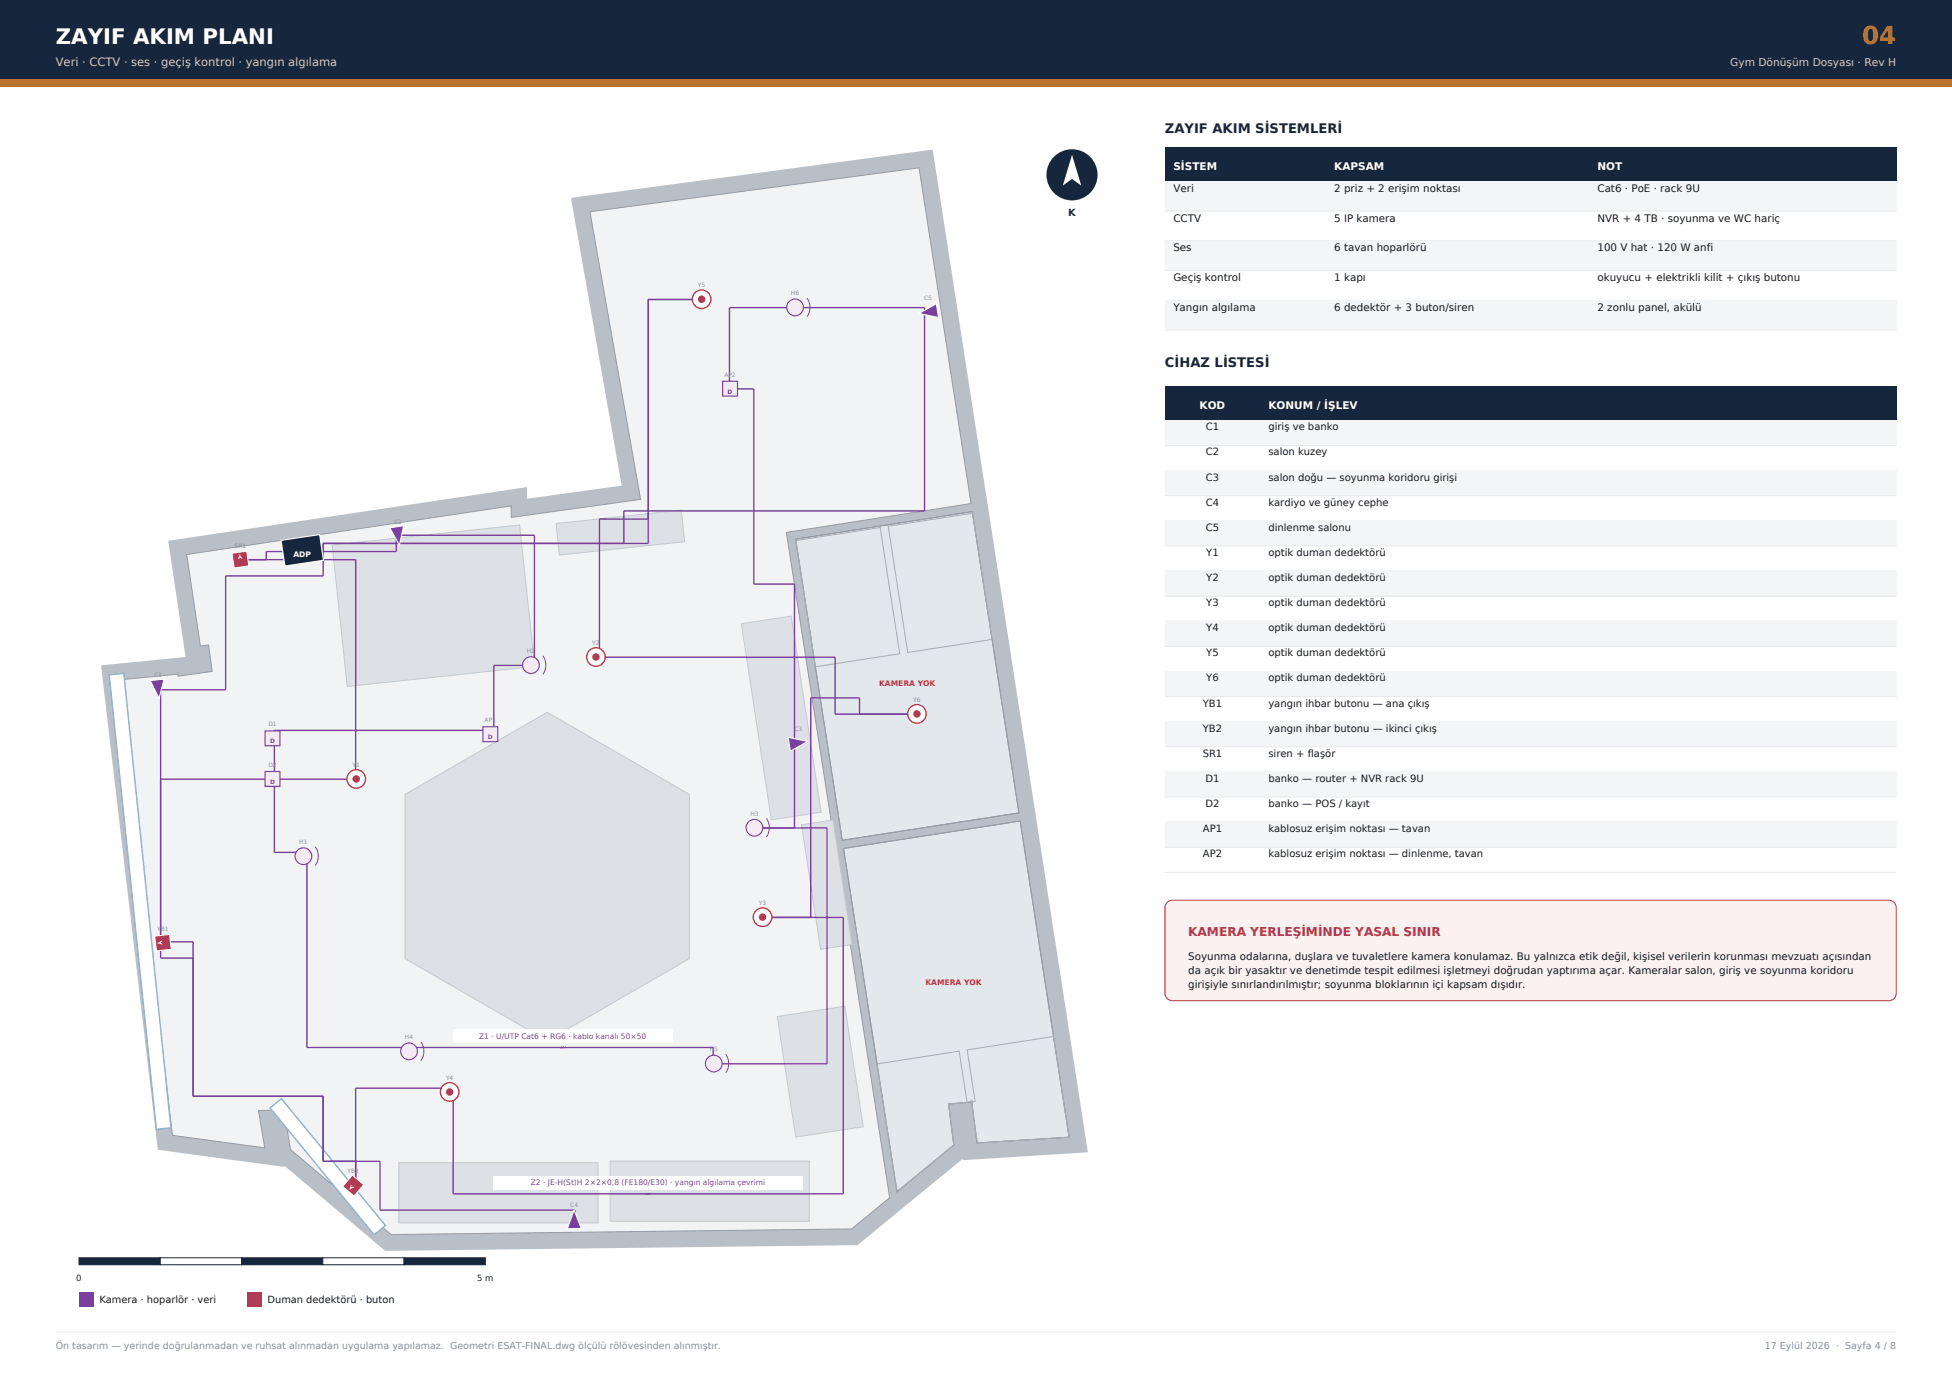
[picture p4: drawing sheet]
<svg xmlns="http://www.w3.org/2000/svg" width="420mm" height="297mm" viewBox="0 0 420 297" stroke-linecap="round" stroke-linejoin="round" font-family="sans-serif">
<path d="M0 0h420v17h-420z" fill-rule="evenodd" fill="#16273d"/>
<path d="M0 17h420v1.6h-420z" fill-rule="evenodd" fill="#b87333"/>
<path d="M12 286.5h396" fill="none" stroke="#e7e9ec" stroke-width=".22"/>
<path d="M40.2 119.3l69.8-10.5v2.5l27.8-3.9-10.9-61.9 70.8-9.4 11.2 72.2-39.7 6.2 22.2 143.1-8.2 6.7-99.1 1.2-21.6-18.3-1.4-8.5-5.5 .1 1.4 8.1-19.9-2.7-11.5-98 12.7-1.2 .1 .4 7.3-1-.8-5.7-1.8 .2z" fill-rule="evenodd" fill="#f1f3f5"/>
<g fill="#e3e8ec">
<path d="M171.2 116l38-6 10 64.8-38 5.9z" fill-rule="evenodd"/>
<path d="M181.5 182.5l38-5.9 10.5 68-19.8 1.2-1.1-8.8-5 .4 1.1 8.9-12.2 10z" fill-rule="evenodd"/>
</g>
<path d="M36.2 116.3l77.2-11.5v2.5l20.4-2.9-10.9-61.8 77.8-10.4 33.4 215.6-26.9 1.7-.1-.3-22.6 18.6-101.6 1.2-21.8-18.3 .1 .3-27.2-3.7-12.3-104.2 18.2-1.8zM181.5 182.5l11.5 73.8 12.2-10-1.1-8.9 5-.4 1.1 8.8 19.8-1.2-10.5-68zM40.2 119.3l2.9 19.6 1.8-.2 .8 5.7-7.3 1-.1-.4-12.7 1.2 11.5 98 19.9 2.7-1.4-8.1 5.5-.1 1.4 8.5 21.6 18.3 99.1-1.2 8.2-6.7-22.2-143.1 39.7-6.2-11.2-72.2-70.8 9.4 10.9 61.9-27.8 3.9v-2.5zM171.2 116l10 64.7 38-5.9-10-64.8z" fill-rule="evenodd" fill="#b9bfc7"/>
<path d="M40.2 119.3l69.8-10.5v2.5l27.8-3.9-10.9-61.9 70.8-9.4 11.2 72.2-39.7 6.2 22.2 143.1-8.2 6.7-99.1 1.2-21.6-18.3-1.4-8.5-5.5 .1 1.4 8.1-19.9-2.7-11.5-98 12.7-1.2 .1 .4 7.3-1-.8-5.7-1.8 .2zM171.2 116l38-6 10 64.8-38 5.9zM181.5 182.5l38-5.9 10.5 68-19.8 1.2-1.1-8.8-5 .4 1.1 8.9-12.2 10z" fill="none" stroke="#949ba4" stroke-width=".22"/>
<path d="M171.2 116.3l18.2-2.9 4.2 27.2-18.2 2.8zM191.1 113.2l18.2-2.8 4.2 27.1-18.2 2.8zM188.7 228.8l17.7-2.7 1.7 11-4 .3 1.1 8.9-11.7 9.6-.6 .1zM208.1 225.8l18.6-2.9 3.3 21.7-19.7 1.2-1.3-9.2 .4 .3h.4z" fill="none" stroke="#a8aeb6" stroke-width=".22"/>
<g fill="#fff" stroke="#8fb4d2" stroke-width=".32">
<path d="M23.5 145.1l3.1-.3 10.2 97.7-3.2 .4z" fill-rule="evenodd"/>
<path d="M58.1 238.3l2.5-2 22.3 27.3-2.4 2z" fill-rule="evenodd"/>
</g>
<g fill="#dde1e6" stroke="#c3c9d0" stroke-width=".22">
<path d="M87.2 170.8l30.5-17.6 30.6 17.6v35.4l-30.6 17.6-30.5-17.6z" fill-rule="evenodd"/>
<path d="M159.5 134.1l10.7-1.6 6.5 42.2-10.7 1.6z" fill-rule="evenodd"/>
<path d="M71.5 117.2l40.3-4.3 3.3 30.4-40.4 4.3z" fill-rule="evenodd"/>
<path d="M119.6 112.6l27-2.9 .7 6.8-26.9 2.9z" fill-rule="evenodd"/>
<path d="M172.5 177.4l6.7-1.1 4.1 26.8-6.7 1.1z" fill-rule="evenodd"/>
<path d="M167.2 218.6l14.6-2.2 3.9 25.9-14.5 2.2z" fill-rule="evenodd"/>
<path d="M85.8 250.1h42.9v12.9h-42.9z" fill-rule="evenodd"/>
<path d="M131.3 249.7h42.8v12.9h-42.8z" fill-rule="evenodd"/>
</g>
<path d="M64.3 118.6h21v-3.5h29.7v28h-8.7v14h-47.3v26.2h7v42h87.5v3.5h24.4v-50.7h-15.7M170.9 178.1v-52.5h-8.7v-42h-5.2v-17.4h41.9v43.7h-64.7v7h-64.7v7h-21v24.4h-13.9v57.7h7v29.8h27.9v14h12.3v10.4h41.9v1.8" fill="none" stroke="#7b3fa0" stroke-width=".3"/>
<path d="M121 225.1l-.5 .3M121.4 225.1l-.5 .3M121.8 225.1l-.6 .3" fill="none" stroke="#7b3fa0" stroke-width=".22"/>
<path d="M97.5 221.4h47.2v3h-47.2z" fill-rule="evenodd" fill="#fff"/>
<path d="M151.7 64.4h-12.2v52.5h-70v1.7h-12.2v1.8M139.5 111.6h-10.5v29.7h50.7v12.3h17.5M52 120.4h24.5v47.2h-41.9v34.9h7v33.3h27.9v14h7M184.9 153.6v-3.5h-10.5v47.2M164 197.3h17.4v59.5h-83.9v-22.8h-21v21" fill="none" stroke="#7b3fa0" stroke-width=".3"/>
<path d="M139.3 256.6l-.5 .3M139.7 256.6l-.5 .3M140.1 256.6l-.5 .3" fill="none" stroke="#7b3fa0" stroke-width=".22"/>
<path d="M106.2 252.9h66.5v3h-66.5z" fill-rule="evenodd" fill="#fff"/>
<circle cx="65.3" cy="184.1" r="1.8" fill="#f3eaf8" stroke="#7b3fa0" stroke-width=".25"/>
<path d="M67.8 182.1a3.4 3.4 0 0 1 0 4" fill="none" stroke="#7b3fa0" stroke-width=".22"/>
<circle cx="114.2" cy="143" r="1.8" fill="#f3eaf8" stroke="#7b3fa0" stroke-width=".25"/>
<path d="M116.8 141.1a3.4 3.4 0 0 1 0 3.9" fill="none" stroke="#7b3fa0" stroke-width=".22"/>
<circle cx="162.3" cy="178" r="1.8" fill="#f3eaf8" stroke="#7b3fa0" stroke-width=".25"/>
<path d="M164.9 176a3.4 3.4 0 0 1 0 4" fill="none" stroke="#7b3fa0" stroke-width=".22"/>
<circle cx="88" cy="226.1" r="1.8" fill="#f3eaf8" stroke="#7b3fa0" stroke-width=".25"/>
<path d="M90.6 224.1a3.4 3.4 0 0 1 0 4" fill="none" stroke="#7b3fa0" stroke-width=".22"/>
<circle cx="153.6" cy="228.7" r="1.8" fill="#f3eaf8" stroke="#7b3fa0" stroke-width=".25"/>
<path d="M156.1 226.7a3.4 3.4 0 0 1 0 4" fill="none" stroke="#7b3fa0" stroke-width=".22"/>
<circle cx="171.1" cy="66.1" r="1.8" fill="#f3eaf8" stroke="#7b3fa0" stroke-width=".25"/>
<path d="M173.6 64.1a3.4 3.4 0 0 1 0 4" fill="none" stroke="#7b3fa0" stroke-width=".22"/>
<g fill="#7b3fa0" stroke="#fff" stroke-width=".22">
<path d="M32.3 146.4l3-.3-1.1 4.1z"/>
<path d="M83.9 113.5l2.9-.4-.9 4.2z"/>
<path d="M169.6 158.6l4.2 .9-3.7 2z"/>
<path d="M123.5 260.2l1.6 4h-3z"/>
<path d="M197.8 67.4l3.7-2.1 .4 3z"/>
</g>
<g fill="#f3eaf8" stroke="#7b3fa0" stroke-width=".25">
<path d="M57 157.2h3.2v3.2h-3.2z" fill-rule="evenodd"/>
<path d="M57 165.9h3.2v3.2h-3.2z" fill-rule="evenodd"/>
<path d="M103.9 156.3h3.2v3.2h-3.2z" fill-rule="evenodd"/>
<path d="M155.5 82h3.2v3.2h-3.2z" fill-rule="evenodd"/>
</g>
<circle cx="76.6" cy="167.5" r="2" fill="#fff" stroke="#c8322b" stroke-width=".28"/>
<circle cx="76.6" cy="167.5" r=".8" fill="#c8322b"/>
<circle cx="128.2" cy="141.3" r="2" fill="#fff" stroke="#c8322b" stroke-width=".28"/>
<circle cx="128.2" cy="141.3" r=".8" fill="#c8322b"/>
<circle cx="164.1" cy="197.2" r="2" fill="#fff" stroke="#c8322b" stroke-width=".28"/>
<circle cx="164.1" cy="197.2" r=".8" fill="#c8322b"/>
<circle cx="96.8" cy="234.8" r="2" fill="#fff" stroke="#c8322b" stroke-width=".28"/>
<circle cx="96.8" cy="234.8" r=".8" fill="#c8322b"/>
<circle cx="151" cy="64.4" r="2" fill="#fff" stroke="#c8322b" stroke-width=".28"/>
<circle cx="151" cy="64.4" r=".8" fill="#c8322b"/>
<circle cx="197.3" cy="153.5" r="2" fill="#fff" stroke="#c8322b" stroke-width=".28"/>
<circle cx="197.3" cy="153.5" r=".8" fill="#c8322b"/>
<g fill="#c8322b" stroke="#fff" stroke-width=".22">
<path d="M33.3 201.3l3.2-.3 .3 3.1-3.1 .4z" fill-rule="evenodd"/>
<path d="M75.8 252.7l2.5 2.1-2.1 2.4-2.5-2z" fill-rule="evenodd"/>
<path d="M49.9 119l3.2-.5 .4 3.2-3.1 .5z" fill-rule="evenodd"/>
</g>
<path d="M60.5 116.2l8.3-1.2 .8 5.5-8.3 1.2z" fill-rule="evenodd" fill="#16273d" stroke="#fff" stroke-width=".25"/>
<circle cx="230.7" cy="37.6" r="5.5" fill="#16273d"/>
<path d="M230.7 33.3l1.9 6.6-1.9-1.4-2 1.4z" fill-rule="evenodd" fill="#fff"/>
<path d="M17 270.5h17.5v1.5h-17.5z" fill-rule="evenodd" fill="#16273d" stroke="#16273d" stroke-width=".22"/>
<path d="M34.5 270.5h17.5v1.5h-17.5z" fill-rule="evenodd" fill="#fff" stroke="#16273d" stroke-width=".22"/>
<path d="M52 270.5h17.5v1.5h-17.5z" fill-rule="evenodd" fill="#16273d" stroke="#16273d" stroke-width=".22"/>
<path d="M69.5 270.5h17.4v1.5h-17.4z" fill-rule="evenodd" fill="#fff" stroke="#16273d" stroke-width=".22"/>
<path d="M86.9 270.5h17.5v1.5h-17.5z" fill-rule="evenodd" fill="#16273d" stroke="#16273d" stroke-width=".22"/>
<path d="M17 277.8h3.2v3.2h-3.2z" fill-rule="evenodd" fill="#7b3fa0"/>
<path d="M53.2 277.8h3.2v3.2h-3.2z" fill-rule="evenodd" fill="#c8322b"/>
<path d="M250.7 31.6h157.3v7.4h-157.3z" fill-rule="evenodd" fill="#16273d"/>
<path d="M250.7 39h157.3v6.4h-157.3z" fill-rule="evenodd" fill="#f4f5f7"/>
<path d="M250.7 45.4h157.3M250.7 51.8h157.3" fill="none" stroke="#e7e9ec" stroke-width=".22"/>
<path d="M250.7 51.8h157.3v6.4h-157.3z" fill-rule="evenodd" fill="#f4f5f7"/>
<path d="M250.7 58.2h157.3M250.7 64.6h157.3" fill="none" stroke="#e7e9ec" stroke-width=".22"/>
<path d="M250.7 64.6h157.3v6.4h-157.3z" fill-rule="evenodd" fill="#f4f5f7"/>
<path d="M250.7 71h157.3" fill="none" stroke="#e7e9ec" stroke-width=".22"/>
<path d="M250.7 83h157.3v7.4h-157.3z" fill-rule="evenodd" fill="#16273d"/>
<path d="M250.7 90.4h157.3v5.4h-157.3z" fill-rule="evenodd" fill="#f4f5f7"/>
<path d="M250.7 95.8h157.3M250.7 101.2h157.3" fill="none" stroke="#e7e9ec" stroke-width=".22"/>
<path d="M250.7 101.2h157.3v5.4h-157.3z" fill-rule="evenodd" fill="#f4f5f7"/>
<path d="M250.7 106.6h157.3M250.7 112h157.3" fill="none" stroke="#e7e9ec" stroke-width=".22"/>
<path d="M250.7 112h157.3v5.4h-157.3z" fill-rule="evenodd" fill="#f4f5f7"/>
<path d="M250.7 117.4h157.3M250.7 122.8h157.3" fill="none" stroke="#e7e9ec" stroke-width=".22"/>
<path d="M250.7 122.8h157.3v5.4h-157.3z" fill-rule="evenodd" fill="#f4f5f7"/>
<path d="M250.7 128.2h157.3M250.7 133.6h157.3" fill="none" stroke="#e7e9ec" stroke-width=".22"/>
<path d="M250.7 133.6h157.3v5.4h-157.3z" fill-rule="evenodd" fill="#f4f5f7"/>
<path d="M250.7 139h157.3M250.7 144.4h157.3" fill="none" stroke="#e7e9ec" stroke-width=".22"/>
<path d="M250.7 144.4h157.3v5.4h-157.3z" fill-rule="evenodd" fill="#f4f5f7"/>
<path d="M250.7 149.8h157.3M250.7 155.2h157.3" fill="none" stroke="#e7e9ec" stroke-width=".22"/>
<path d="M250.7 155.2h157.3v5.4h-157.3z" fill-rule="evenodd" fill="#f4f5f7"/>
<path d="M250.7 160.6h157.3M250.7 166h157.3" fill="none" stroke="#e7e9ec" stroke-width=".22"/>
<path d="M250.7 166h157.3v5.4h-157.3z" fill-rule="evenodd" fill="#f4f5f7"/>
<path d="M250.7 171.4h157.3M250.7 176.8h157.3" fill="none" stroke="#e7e9ec" stroke-width=".22"/>
<path d="M250.7 176.8h157.3v5.4h-157.3z" fill-rule="evenodd" fill="#f4f5f7"/>
<path d="M250.7 182.2h157.3M250.7 187.6h157.3" fill="none" stroke="#e7e9ec" stroke-width=".22"/>
<path d="M251.1 194.1l.7-.4 .5-.1h154.1a1.6 1.6 0 0 1 1.6 1.6v18.4a1.6 1.6 0 0 1-1.6 1.6h-154.1a1.6 1.6 0 0 1-1.6-1.6v-18.4v-.4z" fill-rule="evenodd" fill="#fbf1f0" stroke="#c8322b" stroke-width=".22"/>
<text font-size="5.3" fill="#b87333" x="400.6" y="9.4">04</text>
<text font-size="4.6" fill="#fff" x="12" y="9.4">ZAYIF AKIM PLANI</text>
<g font-size="2.8" fill="#16273d">
<text x="250.7" y="28.6">ZAYIF AKIM SİSTEMLERİ</text>
<text x="250.7" y="79">CİHAZ LİSTESİ</text>
</g>
<text font-size="2.6" fill="#c8322b" x="255.7" y="201.2">KAMERA YERLEŞİMİNDE YASAL SINIR</text>
<text font-size="2.5" fill="#e8cdae" x="12" y="14.2">Veri · CCTV · ses · geçiş kontrol · yangın algılama</text>
<text font-size="2.3" fill="#e8cdae" x="372.3" y="14.2">Gym Dönüşüm Dosyası · Rev H</text>
<g font-size="2.3" fill="#fff">
<text x="252.5" y="36.6">SİSTEM</text>
<text x="287.1" y="36.6">KAPSAM</text>
<text x="343.7" y="36.6">NOT</text>
<text x="258.1" y="88">KOD</text>
<text x="272.9" y="88">KONUM / İŞLEV</text>
</g>
<g font-size="2.2" fill="#1c1c1c">
<text x="252.5" y="41.2">Veri</text>
<text x="287.1" y="41.2">2 priz + 2 erişim noktası</text>
<text x="343.7" y="41.2">Cat6 · PoE · rack 9U</text>
<text x="252.5" y="47.6">CCTV</text>
<text x="287.1" y="47.6">5 IP kamera</text>
<text x="343.7" y="47.6">NVR + 4 TB · soyunma ve WC hariç</text>
<text x="252.5" y="54">Ses</text>
<text x="287.1" y="54">6 tavan hoparlörü</text>
<text x="343.7" y="54">100 V hat · 120 W anfi</text>
<text x="252.5" y="60.4">Geçiş kontrol</text>
<text x="287.1" y="60.4">1 kapı</text>
<text x="343.7" y="60.4">okuyucu + elektrikli kilit + çıkış butonu</text>
<text x="252.5" y="66.8">Yangın algılama</text>
<text x="287.1" y="66.8">6 dedektör + 3 buton/siren</text>
<text x="343.7" y="66.8">2 zonlu panel, akülü</text>
<text x="259.5" y="92.6">C1</text>
<text x="272.9" y="92.6">giriş ve banko</text>
<text x="259.5" y="98">C2</text>
<text x="272.9" y="98">salon kuzey</text>
<text x="259.5" y="103.4">C3</text>
<text x="272.9" y="103.4">salon doğu — soyunma koridoru girişi</text>
<text x="259.5" y="108.8">C4</text>
<text x="272.9" y="108.8">kardiyo ve güney cephe</text>
<text x="259.5" y="114.2">C5</text>
<text x="259.5" y="119.6">Y1</text>
<text x="272.9" y="114.2">dinlenme salonu</text>
<text x="272.9" y="119.6">optik duman dedektörü</text>
<text x="259.5" y="125">Y2</text>
<text x="272.9" y="125">optik duman dedektörü</text>
<text x="259.5" y="130.4">Y3</text>
<text x="272.9" y="130.4">optik duman dedektörü</text>
<text x="259.5" y="135.8">Y4</text>
<text x="272.9" y="135.8">optik duman dedektörü</text>
<text x="259.5" y="141.2">Y5</text>
<text x="272.9" y="141.2">optik duman dedektörü</text>
<text x="259.5" y="146.6">Y6</text>
<text x="272.9" y="146.6">optik duman dedektörü</text>
<text x="258.8" y="152">YB1</text>
<text x="272.9" y="152">yangın ihbar butonu — ana çıkış</text>
<text x="258.8" y="157.4">YB2</text>
<text x="272.9" y="157.4">yangın ihbar butonu — ikinci çıkış</text>
<text x="258.8" y="162.8">SR1</text>
<text x="272.9" y="162.8">siren + flaşör</text>
<text x="259.4" y="168.2">D1</text>
<text x="259.4" y="173.6">D2</text>
<text x="272.9" y="168.2">banko — router + NVR rack 9U</text>
<text x="272.9" y="173.6">banko — POS / kayıt</text>
<text x="258.8" y="179">AP1</text>
<text x="272.9" y="179">kablosuz erişim noktası — tavan</text>
<text x="258.8" y="184.4">AP2</text>
<text x="272.9" y="184.4">kablosuz erişim noktası — dinlenme, tavan</text>
<text x="255.7" y="206.4">Soyunma odalarına, duşlara ve tuvaletlere kamera konulamaz. Bu yalnızca etik değil, kişisel verilerin korunması mevzuatı açısından</text>
<text x="255.7" y="209.4">da açık bir yasaktır ve denetimde tespit edilmesi işletmeyi doğrudan yaptırıma açar. Kameralar salon, giriş ve soyunma koridoru</text>
<text x="255.7" y="212.5">girişiyle sınırlandırılmıştır; soyunma bloklarının içi kapsam dışıdır.</text>
</g>
<text font-size="2.1" fill="#16273d" x="229.8" y="46.5">K</text>
<g font-size="2.1" fill="#1c1c1c">
<text x="21.4" y="280.3">Kamera · hoparlör · veri</text>
<text x="57.6" y="280.3">Duman dedektörü · buton</text>
</g>
<g font-size="2" fill="#8a8f98">
<text x="12" y="290.2">Ön tasarım — yerinde doğrulanmadan ve ruhsat alınmadan uygulama yapılamaz. Geometri ESAT-FINAL.dwg ölçülü rölövesinden alınmıştır.</text>
<text x="379.7" y="290.2">17 Eylül 2026 · Sayfa 4 / 8</text>
</g>
<g font-size="1.8" fill="#16273d">
<text x="16.4" y="275.6">0</text>
<text x="102.7" y="275.6">5 m</text>
</g>
<text font-size="1.6" fill="#fff" x="63.1" y="119.8">ADP</text>
<g font-size="1.6" fill="#c8322b">
<text x="189.2" y="147.5">KAMERA YOK</text>
<text x="199.1" y="211.8">KAMERA YOK</text>
</g>
<g font-size="1.6" fill="#7b3fa0">
<text x="103.1" y="223.5">Z1 · U/UTP Cat6 + RG6 · kablo kanalı 50×50</text>
<text x="114.2" y="255">Z2 · JE-H(St)H 2×2×0,8 (FE180/E30) · yangın algılama çevrimi</text>
</g>
<g font-size="1.3" fill="#8a8f98">
<text x="150.2" y="61.8">Y5</text>
<text x="170.2" y="63.5">H6</text>
<text x="198.9" y="64.5">C5</text>
<text x="155.9" y="81">AP2</text>
<text x="84.8" y="112.7">C2</text>
<text x="50.5" y="117.7">SR1</text>
<text x="113.4" y="140.4">H2</text>
<text x="127.4" y="138.7">Y2</text>
<text x="33.2" y="145.6">C1</text>
<text x="104.3" y="155.3">AP1</text>
<text x="196.5" y="150.9">Y6</text>
<text x="57.7" y="156.2">D1</text>
<text x="171" y="157.2">C3</text>
<text x="57.7" y="164.9">D2</text>
<text x="75.9" y="164.9">Y1</text>
<text x="161.4" y="175.4">H3</text>
<text x="64.4" y="181.5">H1</text>
<text x="163.3" y="194.6">Y3</text>
<text x="33.8" y="200.1">YB1</text>
<text x="87.1" y="223.5">H4</text>
<text x="152.7" y="226.1">H5</text>
<text x="96" y="232.2">Y4</text>
<text x="74.8" y="252.4">YB2</text>
<text x="122.7" y="259.6">C4</text>
</g>
<g font-size="1.3" fill="#7b3fa0">
<text x="156.6" y="84.7">D</text>
<text x="58.1" y="159.9">D</text>
<text x="105" y="159">D</text>
<text x="58.1" y="168.6">D</text>
</g>
<g font-size="1.3" fill="#fff">
<text x="52" y="119.2" transform="rotate(172 52 119.2)">Y</text>
<text x="33.9" y="202.4" transform="rotate(83 33.9 202.4)">Y</text>
<text x="74.9" y="255.5" transform="rotate(40 74.9 255.5)">Y</text>
</g>
</svg>
